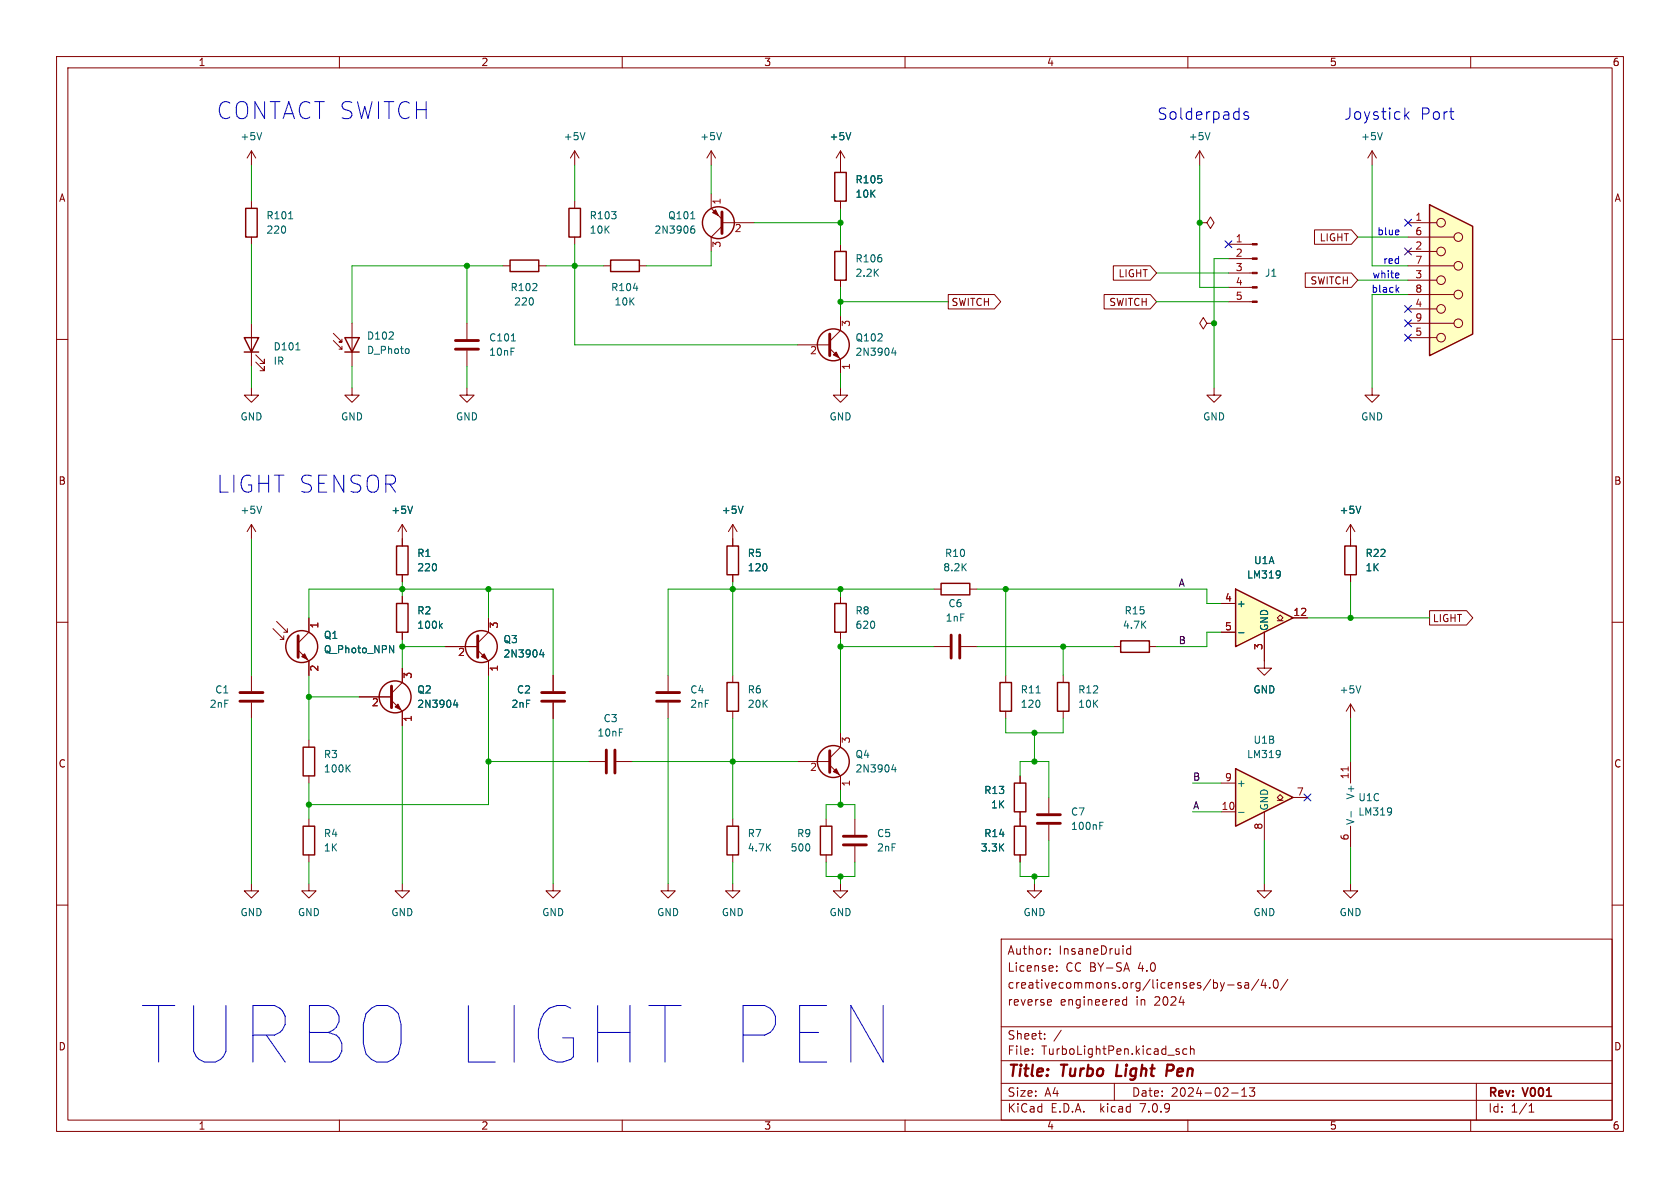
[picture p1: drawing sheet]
<svg xmlns="http://www.w3.org/2000/svg" width="297mm" height="210mm" viewBox="0 0 297 210" stroke-linecap="round" stroke-linejoin="round" font-family="sans-serif">
<g fill="none" stroke="#840000" stroke-width=".18">
<path d="M10 10h277v190h-277zM12 12h273v186h-273zM60 10v2M110 10v2M160 10v2M210 10v2M260 10v2M242.6 26.7l-.8 1.2M242.6 26.7v2.5M242.6 26.7l.7 1.2M10 60h2M82.5 57.2v2.7"/>
<path d="M88.9 47h1.3M95.2 47h1.3M285 60h2M82.5 68.6v1.3h1.3l-1.3 1.2-1.2-1.2h1.2M82.5 62v2.8M214.6 68.6v1.3h1.3l-1.3 1.2-1.2-1.2h1.2M71.1 95.3v1.2M10 110h2M48.3 111.1l1.9 1.9v-.6M48.9 109.9l1.9 1.9v-.7M49.5 113h.7M50.2 111.8h.6"/>
<path d="M52.7 114.9l1.9 1.9v2.6M54.6 109.2v2.6l-1.9 1.9M71.1 101.6v1.3M71.1 105.4v1.3M71.1 111.8v1.2M71.1 118.1v2.6l-1.9 1.9M177.8 119.4v1.3M285 110h2M54.6 130.8v1.3M54.6 137.2v1.2M63.5 123.2h5.7M69.2 123.8l1.9 1.9v2.6"/>
<path d="M177.8 125.7v1.3M238.8 134.6v3.8M10 160h2M129.5 144.8v1.3M129.5 151.1v1.3M146 144.8v1.3M146 151.1v1.3M238.8 146.1v3.8M285 160h2M177 166h108v32h-108zM185.4 176.7l.4 .1 .1 .3-.7 .1M185.6 168.6v.1"/>
<path d="M185.6 167.8v.1M185.8 177.6l-.4 .1M186.8 171.6v.1M186.8 170.8v.1M199.2 176.8l-.5-.1-.2 .3v.4l.1 .2h.6M199.2 176.2v1.5M199.2 170.2l.5 1.5M199.9 167.8l-.4-.1-.3 .3v.4l.1 .2h.6M199.9 167.2v1.5M217 174.1h1.2M219.4 173.8l-.4-.1-.2 .2 .1 .2 .5 .2v.3h-.6M220.1 173.8h.6v.9"/>
<path d="M220.7 174.1h-.5a.29 .29 0 0 0-.2 .3 .29 .29 0 0 0 .2 .3l.5-.1M222.5 173.1l-1.3 2M223.3 173.1l-.3 1.1h.9M223.7 173.7v1M224.5 174.6v.1M225.2 173.3l.3-.1a.81 .81 0 0 1 .5 .6 .81 .81 0 0 1-.3 .8l-.1 .1a.81 .81 0 0 1-.4-1.4zM227.7 173.1l-1.3 2M60 198v2M110 198v2M160 198v2M177 194.5h108M177 191.5h108"/>
<path d="M177 187.5h108M177 181.5h108M182.5 186.3v.1M182.5 185.5v.1M184.7 183.6v.1M184.7 182.8v.1M187.6 182.1l-1.3 2M197 191.5v3M208.1 185.9l.4 .1v.2l-.2 .2h-.3M208.1 185.4l.4 .1M209.8 185.5l-.4-.1-.3 .3v.4l.1 .2h.6M210 198v2"/>
<path d="M210.5 185.5l.2-.1 .3 .1 .1 .9M210.5 184.9v1.5M217.7 193.2h1.2M219.5 193.8h.9M219.5 192.7l.5-.4v1.5M220.9 192.3h.9l-.5 .6 .4 .1v.7l-.2 .1h-.4l-.2-.1M260 198v2M261 191.5v6.5M270.3 196.6h.9M270.3 195.5l.4-.4v1.5"/>
</g>
<path d="M197.6 188.2l-.3 2h1M207.2 188.2h-.8l-.2 2M207.2 189.2l-.9 .1" fill="none" stroke="#840000" stroke-width=".4"/>
<g fill="none" stroke="#840000" stroke-width=".25">
<path d="M90.2 46h5v2h-5zM70.1 96.5h2v5.1h-2zM70.1 106.7h2v5.1h-2zM53.6 132.1h2v5.1h-2zM176.8 120.7h2v5h-2zM128.5 146.1h2.1v5h-2.1zM145 146.1h2.1v5h-2.1z"/>
<circle cx="53.3" cy="114.3" r="2.82"/>
<circle cx="69.8" cy="123.2" r="2.82"/>
</g>
<g fill="none" stroke="#006464" stroke-width=".18">
<path d="M244.4 23.4l-.4 1.3M90.4 60.3h.7M68.9 114.1l.7 1.3v-1.3M77.8 110.6l.4 .5M78.2 110.2l-.5 .5M61.4 135.7l.5 .8M61.9 135.2l-.7 .7M80.5 123.7l-.3 .9h.8M80.8 124.2v.8M183.2 122.5h.7M238.9 143.5v.9M245.9 142.9v.9"/>
<path d="M246 143.4l-.1 .1"/>
</g>
<path d="M80.5 61.7h4.1M80.5 60.2h4.1M52.7 112.4v3.8M69.2 121.3v3.8" fill="none" stroke="#840000" stroke-width=".51"/>
<g fill="#840000" stroke="#840000" stroke-width=".18">
<path d="M53.3 116.1l.5-.5 .6 1z"/>
<path d="M69.8 125l.6-.5 .5 1z"/>
</g>
<path d="M238.3 135.6v.7" fill="none" stroke="#a90000" stroke-width=".18"/>
<path d="M252.7 36.2l7.6 3.8v19.1l-7.6 3.8z" fill="#ffffc2"/>
<g fill="none" stroke="#840000" stroke-width=".18">
<path d="M212.1 39.4h1.3l.6-1 .6 1-.6 1-.6-1M212.1 39.4h.1M248.9 39.4h5.1M248.9 59.7h5.1M248.9 57.2h8.1M248.9 54.6h5.1M248.9 52.1h8.1M248.9 49.5h5.1M248.9 47h8.1M248.9 44.5h5.1M248.9 41.9h8.1M44.4 68.6v1.3h1.3l-1.3 1.2-1.2-1.2h1.2"/>
<path d="M165.1 114.3h2.8M165.1 104.1h1.3M169.9 114.3h2.8M171.4 104.1h1.3"/>
<circle cx="254.8" cy="39.4" r=".76"/>
<circle cx="254.8" cy="59.7" r=".76"/>
<circle cx="254.8" cy="54.6" r=".76"/>
<circle cx="254.8" cy="44.4" r=".76"/>
<circle cx="254.8" cy="49.5" r=".76"/>
<circle cx="257.8" cy="47" r=".76"/>
<circle cx="257.8" cy="52.1" r=".76"/>
<circle cx="257.8" cy="41.9" r=".76"/>
<circle cx="257.8" cy="57.1" r=".76"/>
</g>
<path d="M252.7 36.2l7.6 3.8v19.1l-7.6 3.8zM166.4 103.1h5v2.1h-5z" fill="none" stroke="#840000" stroke-width=".25"/>
<path d="M168.1 112.3v4M169.7 112.3v4" fill="none" stroke="#840000" stroke-width=".51"/>
<path d="M218.4 104.1l10.2 5.1-10.2 5.1z" fill="#ffffc2"/>
<g fill="none" stroke="#840000" stroke-width=".25">
<path d="M43.4 36.8h2.1v5.1h-2.1zM100.6 36.8h2v5.1h-2zM147.6 30.5h2v5.1h-2zM43.2 59.7h2.5l-1.3 2.5zM61 59.7h2.5l-1.3 2.5zM107.9 46h5.1v2h-5.1zM147.6 44.5h2v5h-2zM43.2 62.2h2.5M61 62.2h2.5M128.5 96.5h2.1v5.1h-2.1zM237.7 96.5h2.1v5.1h-2.1zM147.6 106.7h2v5.1h-2z"/>
<path d="M198.1 113.3h5.1v2h-5.1zM218.4 104.1l10.2 5.1-10.2 5.1zM128.5 120.7h2.1v5h-2.1zM179.3 138.4h2.1v5.1h-2.1zM186.9 120.7h2.1v5h-2.1zM53.6 146.1h2v5h-2zM179.3 146.1h2.1v5h-2.1z"/>
<circle cx="127" cy="39.4" r="2.82"/>
<circle cx="147.3" cy="61" r="2.82"/>
<circle cx="85.1" cy="114.3" r="2.82"/>
<circle cx="147.3" cy="134.6" r="2.82"/>
</g>
<g fill="none" stroke="#840000" stroke-width=".18">
<path d="M44.4 26.7v2.5M44.4 35.6v1.2M44.4 26.7l-.7 1.2M44.4 26.7l.8 1.2M101.6 26.7l-.8 1.2M101.6 26.7v2.5M101.6 35.6v1.2M101.6 26.7l.8 1.2M125.7 34.3v2.5l1.9 1.9M125.7 26.7l-.7 1.2M125.7 26.7v2.5M125.7 26.7l.8 1.2"/>
<path d="M127.6 39.4h5.7M148.6 26.7v3.8M148.6 35.6v1.2M148.6 26.7l-.8 1.2M148.6 26.7l.8 1.2M212.1 26.7l-.8 1.2M212.1 26.7v2.5M212.1 26.7l.8 1.2M44.4 41.9v1.3M44.4 57.2v7.6M58.9 58.9l1.6 1.6h-.6h.6v-.6M62.2 57.2v7.6"/>
<path d="M101.6 41.9v1.3M106.7 47h1.2M113 47h1.3M127.6 40l-1.9 1.9v2.6M148.6 43.2v1.3M148.6 49.5v1.3M148.6 55.9v2.5l-1.9 1.9M213.4 57.2l-.7-1.1-.6 1.1 .6 1 .7-1h1.2M214.6 57.2h.1M217.2 53.3h4.2M217.2 50.8h4.2M217.2 48.3h4.2"/>
<path d="M217.2 45.7h4.2M217.2 43.2h4.2M45.2 64l1.5 1.5v-.7v.7h-.7M45.2 62.7l1.5 1.6v-.8v.8h-.7M58.9 60.2l1.6 1.5h-.6M60.5 61.2v.5M62.2 68.6v1.3h1.3l-1.3 1.2-1.2-1.2h1.2M141 61h5.7M146.7 61.6l1.9 1.9v2.5M148.6 68.6v1.3h1.3l-1.3 1.2-1.3-1.2h1.3M242.6 68.6v1.3h1.2l-1.2 1.2-1.3-1.2h1.3M44.4 92.7v2.6"/>
<path d="M44.4 92.7l-.7 1.3M44.4 92.7l.8 1.3M71.1 92.7l-.7 1.3M71.1 92.7v2.6M71.1 92.7l.8 1.3M129.5 92.7v3.8M129.5 92.7l-.7 1.3M129.5 92.7l.8 1.3M238.8 92.7l-.8 1.3M238.8 92.7v3.8M238.8 92.7l.7 1.3M44.4 119.4v2.8"/>
<path d="M78.7 114.3h5.8M84.5 114.9l1.9 1.9v2.6M86.4 109.2v2.6l-1.9 1.9M97.8 119.4v2.8M118.1 119.4v2.8M129.5 101.6v1.3M129.5 119.4v1.3M148.6 105.4v1.3M148.6 111.8v1.2M188 119.4v1.3M196.8 114.3h1.3M203.2 114.3h1.3"/>
<path d="M215.9 106.7h2.5M215.9 111.8h2.5M223.5 111.8v5M225.8 109.7h.5l-.5-.5 .5-.5 .5 .5-.5 .5h.5M228.6 109.2h2.5M238.8 101.6v1.3M44.4 124.2v2.8M97.8 124.2v2.8M104.1 134.6h2.8M109 134.6h2.8M118.1 124.2v2.8M129.5 125.7v1.3"/>
<path d="M141 134.6h5.7M146.7 135.3l1.9 1.9v2.5M148.6 129.5v2.6l-1.9 1.9M180.3 137.2v1.2M188 125.7v1.3M238.8 124.5v2.5M238.8 124.5l-.8 1.2M238.8 124.5l.7 1.2M44.4 156.2v1.3h1.3l-1.3 1.3-1.2-1.3h1.2M54.6 156.2v1.3h1.3l-1.3 1.3-1.3-1.3h1.3M54.6 144.8v1.3M54.6 151.1v1.3"/>
<path d="M71.1 156.2v1.3h1.3l-1.3 1.3-1.3-1.3h1.3M97.8 156.2v1.3h1.3l-1.3 1.3-1.3-1.3h1.3M118.1 156.2v1.3h1.3l-1.3 1.3-1.3-1.3h1.3M129.5 156.2v1.3h1.3l-1.3 1.3-1.2-1.3h1.2M148.6 156.2v1.3h1.3l-1.3 1.3-1.3-1.3h1.3M151.1 144.8v2.8M151.1 149.6v2.8M180.3 143.5v2.6M180.3 151.1v1.3M182.9 156.2v1.3h1.2l-1.2 1.3-1.3-1.3h1.3M185.4 141v2.8M185.4 145.8v2.8"/>
<path d="M238.8 156.2v1.3h1.2l-1.2 1.3-1.3-1.3h1.3"/>
</g>
<g fill="none" stroke="#006464" stroke-width=".18">
<path d="M46.3 23.4l-.5 1.3M51 38.7h.8M103.4 23.4l-.4 1.3M122.1 38.7h.7M122.7 39.9l-.4 .2M127.5 23.4l-.4 1.3M150.4 23.4l-.4 1.3M213.9 23.4l-.4 1.3M112 51h.8M122.2 40.5l.4-.1 .2 .3-.1 .5h-.5M52.3 61.9h.7M72.2 61.7l.1 .2-.1 .5"/>
<path d="M158 61.5l-.3 .9h.7M158.3 62v.8M46.3 89.5l-.5 1.2M72.9 89.5l-.4 1.2M131.4 89.5l-.5 1.2M240.6 89.5l-.4 1.2M95.7 114.8l-.3 .9h.8M96 115.3v.8M219 111.9h.9M226.3 101v.9M226.3 101.5v.1M158 135.1l-.3 .9h.7"/>
<path d="M158.3 135.6v.9M240.6 121.2l-.4 1.3M194.4 146h.4M194.4 145.4h.6"/>
</g>
<g fill="none" stroke="#840000" stroke-width=".51">
<path d="M127.6 37.5v3.8M146.7 59.1v3.8M84.5 112.4v3.8M42.4 122.4h4.1M42.4 124h4.1M95.8 122.4h4M95.8 124h4M107.2 132.6v4.1M108.7 132.6v4.1M116.1 122.4h4M116.1 124h4M146.7 132.7v3.8"/>
<path d="M149.1 149.4h4.1M149.1 147.8h4.1M183.4 145.5h4.1M183.4 144h4.1"/>
</g>
<g fill="#840000" stroke="#840000" stroke-width=".18">
<path d="M147.3 136.4l.5-.5 .5 1z"/>
<path d="M147.3 62.7l.5-.5 .5 1z"/>
<path d="M85.6 115.6l.5 1-1-.5z"/>
<path d="M221.4 53.2h.8v.3h-.8z"/>
<path d="M221.4 50.7h.8v.2h-.8z"/>
<path d="M221.4 48.1h.8v.3h-.8z"/>
<path d="M221.4 45.6h.8v.2h-.8z"/>
<path d="M221.4 43.1h.8v.2h-.8z"/>
<path d="M126.5 37.1l.5 1-1-.5z"/>
</g>
<path d="M218.4 135.9l10.2 5.1-10.2 5.1z" fill="#ffffc2"/>
<path d="M218.4 135.9l10.2 5.1-10.2 5.1z" fill="none" stroke="#840000" stroke-width=".25"/>
<g fill="none" stroke="#840000" stroke-width=".18">
<path d="M148.6 29.2v1.3M148.6 35.6v1.2M167.6 52.1h8.2l1.1 1.2-1.1 1.3h-8.2zM195.2 52.1h8.2l1.1 1.2-1.1 1.3h-8.2zM196.8 47h6.6l1.1 1.3-1.1 1.2h-6.6zM230.8 48.3h8.1l1.1 1.2-1.1 1.3h-8.1zM232.4 40.6h6.5l1.1 1.3-1.1 1.3h-6.5zM71.1 95.3v1.2M129.5 95.3v1.2M238.8 95.3v1.2M54.6 109.2v2.6M54.6 116.8v2.6"/>
<path d="M71.1 101.6v1.3M71.1 105.4v1.3M71.1 111.8v1.2M71.1 118.1v2.6M78.7 114.3h5.8M86.4 109.2v2.6M86.4 116.8v2.6M97.8 119.4v2.8M129.5 101.6v1.3M215.9 106.7h2.5M215.9 111.8h2.5M223.5 111.8v6.3h1.3l-1.3 1.3-1.3-1.3h1.3"/>
<path d="M228.6 109.2h2.5M238.8 101.6v1.3M252.7 107.9h6.6l1.1 1.3-1.1 1.3h-6.6zM63.5 123.2h5.7M71.1 125.7v2.6M97.8 124.2v2.8M180.3 137.2v1.2M215.9 138.4h2.5M180.3 143.5v2.6M180.3 151.1v1.3M215.9 143.5h2.5M223.5 156.2v1.3h1.3l-1.3 1.3-1.3-1.3h1.3"/>
<path d="M223.5 143.5v5.1M225.8 141.5h.5l-.5-.5 .5-.5 .5 .5-.5 .5h.5M228.6 141h2.5"/>
</g>
<g fill="none" stroke="#006464" stroke-width=".18">
<path d="M150.4 23.4l-.4 1.3M72.9 89.5l-.4 1.2M131.4 89.5l-.5 1.2M240.6 89.5l-.4 1.2M68.9 114.1l.7 1.3v-1.3M77.8 110.6l.4 .5M78.2 110.2l-.5 .5M95.7 114.8l-.3 .9h.8M96 115.3v.8M219 111.9h.9M226.3 101v.9M226.3 101.5v.1"/>
<path d="M80.5 123.7l-.3 .9h.8M80.8 124.2v.8M226.3 132.8v.8M226.3 133.2v.1M219 143.6h.9"/>
</g>
<path d="M220.7 19.8h-.5l-.3 .2 .1 .3 .7 .2 .1 .2-.1 .3-.2 .1-.6-.1M249.1 19.8l-.7 .7M256.3 19.8h.7M248.5 20.3l.6 .8M256.8 21.1h.2M246.9 51.2l.4 .5M247.1 48.3l.2 .3-.6 .1M247.2 40.7l.1 .3-.6 .1M247.2 49.1h-.1M247.3 50.8l-.5 .5" fill="none" stroke="#0000c2" stroke-width=".18"/>
<g fill="none" stroke="#009600" stroke-width=".18">
<path d="M44.4 29.2v6.4M101.6 29.2v6.4M125.7 29.2v5.1M133.3 39.4h15.3M148.6 36.8v6.4M212.1 29.2v21.6h5.1M242.6 29.2v17.8h6.3M44.4 43.2v14M82.5 47v10.2M88.9 47h-26.7v10.2M96.5 47h10.2M101.6 43.2v17.8h39.4"/>
<path d="M125.7 44.5v2.5h-11.4M148.6 53.3h19M148.6 50.8v5.1M204.5 53.3h12.7M204.5 48.3h12.7M217.2 45.7h-2.6v22.9M240 49.5h8.9M240 41.9h8.9M248.9 52.1h-6.3v16.5M44.4 64.8v3.8M62.2 64.8v3.8M82.5 64.8v3.8"/>
<path d="M148.6 66v2.6M44.4 95.3v24.1M54.6 109.2v-5.1h43.2v15.3M54.6 119.4v11.4M71.1 114.3h7.6M71.1 102.9v2.5M71.1 113v5.1M86.4 119.4v22.8h-31.8M86.4 104.1v5.1M129.5 102.9v16.5M148.6 114.3h16.5M148.6 104.1v1.3"/>
<path d="M148.6 113v16.5M165.1 104.1h-47v15.3M172.7 114.3h24.1M172.7 104.1h40.7v2.6h2.5M177.8 104.1v15.3M188 114.3v5.1M215.9 111.8h-2.5v2.5h-8.9M231.1 109.2h21.6M238.8 102.9v6.3M44.4 127v29.2M54.6 138.4v6.4M54.6 123.2h8.9"/>
<path d="M71.1 128.3v27.9M86.4 134.6h17.7M97.8 127v29.2M111.8 134.6h29.2M118.1 127v29.2M129.5 127v17.8M148.6 139.7v2.5M177.8 127v2.5h10.2v-2.5M180.3 137.2v-2.6h5.1v6.4M182.9 129.5v5.1M210.8 138.4h5.1M238.8 127v7.6"/>
<path d="M54.6 152.4v3.8M129.5 152.4v3.8M146 152.4v2.5h5.1v-2.5M146 144.8v-2.6h5.1v2.6M148.6 154.9v1.3M182.9 154.9v1.3M185.4 148.6v6.3h-5.1v-2.5M210.8 143.5h5.1M223.5 148.6v7.6M238.8 149.9v6.3"/>
</g>
<g fill="none" stroke="#000084" stroke-width=".18">
<path d="M248.3 38.8l1.2 1.2M249.5 38.8l-1.2 1.2M216.6 42.6l1.2 1.2M217.8 42.6l-1.2 1.2M248.3 43.8l1.2 1.3M248.3 56.5l1.2 1.3M248.3 54l1.2 1.2M248.3 59.1l1.2 1.2M249.5 43.8l-1.2 1.3M249.5 56.5l-1.2 1.3M249.5 54l-1.2 1.2M249.5 59.1l-1.2 1.2"/>
<path d="M230.5 140.4l1.2 1.2M231.7 140.4l-1.2 1.2"/>
</g>
<g fill="#009600" stroke="#009600" stroke-width=".18">
<circle cx="188" cy="114.3" r=".46"/>
<circle cx="148.6" cy="142.2" r=".46"/>
<circle cx="177.8" cy="104.1" r=".46"/>
<circle cx="148.6" cy="154.9" r=".46"/>
<circle cx="148.6" cy="53.3" r=".46"/>
<circle cx="54.6" cy="123.2" r=".46"/>
<circle cx="54.6" cy="142.2" r=".46"/>
<circle cx="86.4" cy="104.1" r=".46"/>
<circle cx="71.1" cy="114.3" r=".46"/>
<circle cx="71.1" cy="104.1" r=".46"/>
<circle cx="86.4" cy="134.6" r=".46"/>
<circle cx="214.6" cy="57.2" r=".46"/>
<circle cx="82.5" cy="47" r=".46"/>
<circle cx="101.6" cy="47" r=".46"/>
<circle cx="148.6" cy="39.4" r=".46"/>
<circle cx="148.6" cy="104.1" r=".46"/>
<circle cx="129.5" cy="134.6" r=".46"/>
<circle cx="129.5" cy="104.1" r=".46"/>
<circle cx="148.6" cy="114.3" r=".46"/>
<circle cx="182.9" cy="129.5" r=".46"/>
<circle cx="182.9" cy="134.6" r=".46"/>
<circle cx="182.9" cy="154.9" r=".46"/>
<circle cx="238.8" cy="109.2" r=".46"/>
<circle cx="212.1" cy="39.4" r=".46"/>
</g>
<text font-size="13.9" fill="#0000c2" x="24.1" y="189">TURBO LIGHT PEN</text>
<g font-size="4.2" fill="#0000c2">
<text x="38.1" y="21.3">CONTACT SWITCH</text>
<text x="38.1" y="87.4">LIGHT SENSOR</text>
</g>
<g font-size="2.8" fill="#0000c2">
<text x="204.5" y="21.3">Solderpads</text>
<text x="237.5" y="21.3">Joystick</text>
<text x="251" y="21.3">Port</text>
</g>
<g font-size="2.8" fill="#840000">
<text x="178" y="190.9">Title:</text>
<text x="187.7" y="190.9">Turbo</text>
<text x="198.2" y="190.9">Light</text>
<text x="207.8" y="190.9">Pen</text>
</g>
<g font-size="2.1" fill="#840000">
<text x="178" y="172">License:</text>
<text x="178" y="169">Author:</text>
<text x="187.2" y="169">InsaneDruid</text>
<text x="188.4" y="172">CC BY-SA</text>
<text x="201.3" y="172">4.0</text>
<text x="178" y="178">reverse</text>
<text x="178" y="175">creativecommons.org/licenses/by-sa/4.0/</text>
<text x="187.4" y="178">engineered</text>
<text x="200.9" y="178">in</text>
<text x="204.3" y="178">2024</text>
<text x="178" y="184">Sheet:</text>
<text x="178" y="186.7">File:</text>
<text x="184.1" y="186.7">TurboLightPen.kicad_sch</text>
<text x="178" y="196.9">KiCad</text>
<text x="178" y="194.1">Size:</text>
<text x="184.7" y="194.1">A4</text>
<text x="185.7" y="196.9">E.D.A.</text>
<text x="194.6" y="196.9">kicad</text>
<text x="200" y="194.1">Date:</text>
<text x="201.8" y="196.9">7.0.9</text>
<text x="207" y="194.1">2024-02-13</text>
<text x="263" y="194.3">Rev:</text>
<text x="263" y="196.9">Id:</text>
<text x="267.1" y="196.9">1/1</text>
<text x="269.4" y="194.3">V001</text>
</g>
<g font-size="1.8" fill="#840000">
<text x="35" y="11.9">1</text>
<text x="85" y="11.9">2</text>
<text x="135" y="11.9">3</text>
<text x="185" y="11.9">4</text>
<text x="235" y="11.9">5</text>
<text x="285" y="11.9">6</text>
<text x="10.3" y="35.9">A</text>
<text x="285.3" y="35.9">A</text>
<text x="233.2" y="42.9">LIGHT</text>
<text x="197.6" y="49.2">LIGHT</text>
<text x="231.6" y="50.5">SWITCH</text>
<text x="168.1" y="54.3">SWITCH</text>
<text x="196" y="54.3">SWITCH</text>
<text x="10.3" y="85.9">B</text>
<text x="285.3" y="85.9">B</text>
<text x="253.2" y="110.2">LIGHT</text>
<text x="10.3" y="135.9">C</text>
<text x="285.3" y="135.9">C</text>
<text x="10.3" y="185.9">D</text>
<text x="285.3" y="185.9">D</text>
<text x="35" y="199.9">1</text>
<text x="85" y="199.9">2</text>
<text x="135" y="199.9">3</text>
<text x="185" y="199.9">4</text>
<text x="235" y="199.9">5</text>
<text x="285" y="199.9">6</text>
</g>
<g font-size="1.8" fill="#006464">
<text x="42.4" y="25">+5V</text>
<text x="99.6" y="25">+5V</text>
<text x="123.7" y="25">+5V</text>
<text x="146.6" y="25">+5V</text>
<text x="210.1" y="25">+5V</text>
<text x="240.5" y="25">+5V</text>
<text x="151.1" y="32.6">R105</text>
<text x="151.1" y="35.2">10K</text>
<text x="47" y="39">R101</text>
<text x="47" y="41.5">220</text>
<text x="104.1" y="39">R103</text>
<text x="104.1" y="41.5">10K</text>
<text x="115.6" y="41.5">2N3906</text>
<text x="118" y="39">Q101</text>
<text x="151.1" y="46.6">R106</text>
<text x="90.2" y="51.7">R102</text>
<text x="107.9" y="51.7">R104</text>
<text x="151.1" y="49.1">2.2K</text>
<text x="223.5" y="49.1">J1</text>
<text x="90.8" y="54.2">220</text>
<text x="108.5" y="54.2">10K</text>
<text x="48.3" y="62.1">D101</text>
<text x="48.3" y="64.7">IR</text>
<text x="64.8" y="60.2">D102</text>
<text x="64.8" y="62.8">D_Photo</text>
<text x="86.4" y="60.6">C101</text>
<text x="86.4" y="63.1">10nF</text>
<text x="151.1" y="60.6">Q102</text>
<text x="151.1" y="63.1">2N3904</text>
<text x="42.4" y="74.5">GND</text>
<text x="60.2" y="74.5">GND</text>
<text x="80.5" y="74.5">GND</text>
<text x="146.6" y="74.5">GND</text>
<text x="212.6" y="74.5">GND</text>
<text x="240.5" y="74.5">GND</text>
<text x="42.4" y="91">+5V</text>
<text x="69.1" y="91">+5V</text>
<text x="127.5" y="91">+5V</text>
<text x="236.7" y="91">+5V</text>
<text x="73.7" y="98.7">R1</text>
<text x="73.7" y="101.2">220</text>
<text x="132.1" y="98.7">R5</text>
<text x="132.1" y="101.2">120</text>
<text x="166.7" y="101.2">8.2K</text>
<text x="167" y="98.7">R10</text>
<text x="221.6" y="99.9">U1A</text>
<text x="241.3" y="101.2">1K</text>
<text x="241.3" y="98.7">R22</text>
<text x="167.6" y="107.5">C6</text>
<text x="218.6" y="107.5">+</text>
<text x="220.4" y="102.5">LM319</text>
<text x="57.2" y="113.1">Q1</text>
<text x="73.7" y="108.8">R2</text>
<text x="73.7" y="111.4">100k</text>
<text x="88.9" y="113.9">Q3</text>
<text x="151.1" y="108.8">R8</text>
<text x="151.1" y="111.4">620</text>
<text x="167.1" y="110.1">1nF</text>
<text x="198.4" y="111.4">4.7K</text>
<text x="198.7" y="108.8">R15</text>
<text x="224.4" y="111.6" transform="rotate(-90 224.4 111.6)">GND</text>
<text x="57.2" y="115.7">Q_Photo_NPN</text>
<text x="88.9" y="116.4">2N3904</text>
<text x="37" y="125.3">2nF</text>
<text x="37.9" y="122.8">C1</text>
<text x="73.7" y="122.8">Q2</text>
<text x="73.7" y="125.3">2N3904</text>
<text x="90.3" y="125.3">2nF</text>
<text x="91.3" y="122.8">C2</text>
<text x="121.9" y="122.8">C4</text>
<text x="121.9" y="125.3">2nF</text>
<text x="132.1" y="122.8">R6</text>
<text x="132.1" y="125.3">20K</text>
<text x="180.3" y="125.3">120</text>
<text x="180.3" y="122.8">R11</text>
<text x="190.5" y="122.8">R12</text>
<text x="190.5" y="125.3">10K</text>
<text x="221.5" y="122.8">GND</text>
<text x="236.7" y="122.8">+5V</text>
<text x="105.5" y="130.4">10nF</text>
<text x="106.6" y="127.9">C3</text>
<text x="221.5" y="131.7">U1B</text>
<text x="57.2" y="134.2">R3</text>
<text x="57.2" y="136.8">100K</text>
<text x="151.1" y="134.2">Q4</text>
<text x="151.1" y="136.8">2N3904</text>
<text x="220.4" y="134.2">LM319</text>
<text x="173.9" y="140.6">R13</text>
<text x="175.1" y="143.1">1K</text>
<text x="218.6" y="139.3">+</text>
<text x="224.4" y="143.4" transform="rotate(-90 224.4 143.4)">GND</text>
<text x="239.6" y="141.4" transform="rotate(-90 239.6 141.4)">V+</text>
<text x="240" y="141.8">U1C</text>
<text x="57.2" y="148.2">R4</text>
<text x="132.1" y="148.2">R7</text>
<text x="140.8" y="148.2">R9</text>
<text x="154.9" y="148.2">C5</text>
<text x="173.9" y="148.2">R14</text>
<text x="189.2" y="144.4">C7</text>
<text x="189.2" y="146.9">100nF</text>
<text x="239.6" y="145.9" transform="rotate(-90 239.6 145.9)">V-</text>
<text x="240" y="144.4">LM319</text>
<text x="57.2" y="150.7">1K</text>
<text x="132.1" y="150.7">4.7K</text>
<text x="139.7" y="150.7">500</text>
<text x="154.9" y="150.7">2nF</text>
<text x="173.3" y="150.7">3.3K</text>
<text x="42.4" y="162.2">GND</text>
<text x="52.6" y="162.2">GND</text>
<text x="69.1" y="162.2">GND</text>
<text x="95.8" y="162.2">GND</text>
<text x="116.1" y="162.2">GND</text>
<text x="127.5" y="162.2">GND</text>
<text x="146.6" y="162.2">GND</text>
<text x="180.8" y="162.2">GND</text>
<text x="221.5" y="162.2">GND</text>
<text x="236.7" y="162.2">GND</text>
</g>
<g font-size="1.8" fill="#a90000">
<text x="127.7" y="36.3" transform="rotate(-90 127.7 36.3)">1</text>
<text x="129.8" y="41.4">2</text>
<text x="250.1" y="39.1">1</text>
<text x="250.1" y="41.7">6</text>
<text x="127.7" y="43.9" transform="rotate(-90 127.7 43.9)">3</text>
<text x="218.4" y="42.9">1</text>
<text x="218.4" y="45.5">2</text>
<text x="250.1" y="44.2">2</text>
<text x="250.1" y="46.7">7</text>
<text x="218.4" y="48">3</text>
<text x="218.4" y="50.5">4</text>
<text x="218.4" y="53.1">5</text>
<text x="250.1" y="49.3">3</text>
<text x="250.1" y="51.8">8</text>
<text x="150.6" y="57.9" transform="rotate(-90 150.6 57.9)">3</text>
<text x="250.1" y="54.4">4</text>
<text x="250.1" y="59.4">5</text>
<text x="250.1" y="56.9">9</text>
<text x="143.1" y="62.9">2</text>
<text x="150.6" y="65.5" transform="rotate(-90 150.6 65.5)">1</text>
<text x="216.5" y="106.4">4</text>
<text x="56.6" y="111.2" transform="rotate(-90 56.6 111.2)">1</text>
<text x="88.3" y="111.2" transform="rotate(-90 88.3 111.2)">3</text>
<text x="216.5" y="111.5">5</text>
<text x="228.6" y="109">12</text>
<text x="56.6" y="118.8" transform="rotate(-90 56.6 118.8)">2</text>
<text x="80.9" y="116.3">2</text>
<text x="88.3" y="118.8" transform="rotate(-90 88.3 118.8)">1</text>
<text x="223.3" y="115" transform="rotate(-90 223.3 115)">3</text>
<text x="65.7" y="125.2">2</text>
<text x="73.1" y="120.1" transform="rotate(-90 73.1 120.1)">3</text>
<text x="73.1" y="127.7" transform="rotate(-90 73.1 127.7)">1</text>
<text x="150.6" y="131.5" transform="rotate(-90 150.6 131.5)">3</text>
<text x="143.1" y="136.6">2</text>
<text x="238.5" y="137.8" transform="rotate(-90 238.5 137.8)">11</text>
<text x="150.6" y="139.1" transform="rotate(-90 150.6 139.1)">1</text>
<text x="215.9" y="143.3">10</text>
<text x="216.5" y="138.2">9</text>
<text x="229.2" y="140.7">7</text>
<text x="223.3" y="146.8" transform="rotate(-90 223.3 146.8)">8</text>
<text x="238.5" y="148.7" transform="rotate(-90 238.5 148.7)">6</text>
</g>
<g font-size="1.8" fill="#0000c2">
<text x="243.4" y="41.7">blue</text>
<text x="244.4" y="46.7">red</text>
<text x="242.4" y="51.8">black</text>
<text x="242.5" y="49.3">white</text>
</g>
<g font-size="1.8" fill="#0f0f0f">
<text x="208.3" y="103.8">A</text>
<text x="208.3" y="114">B</text>
<text x="210.8" y="143.2">A</text>
<text x="210.8" y="138.1">B</text>
</g>
</svg>
